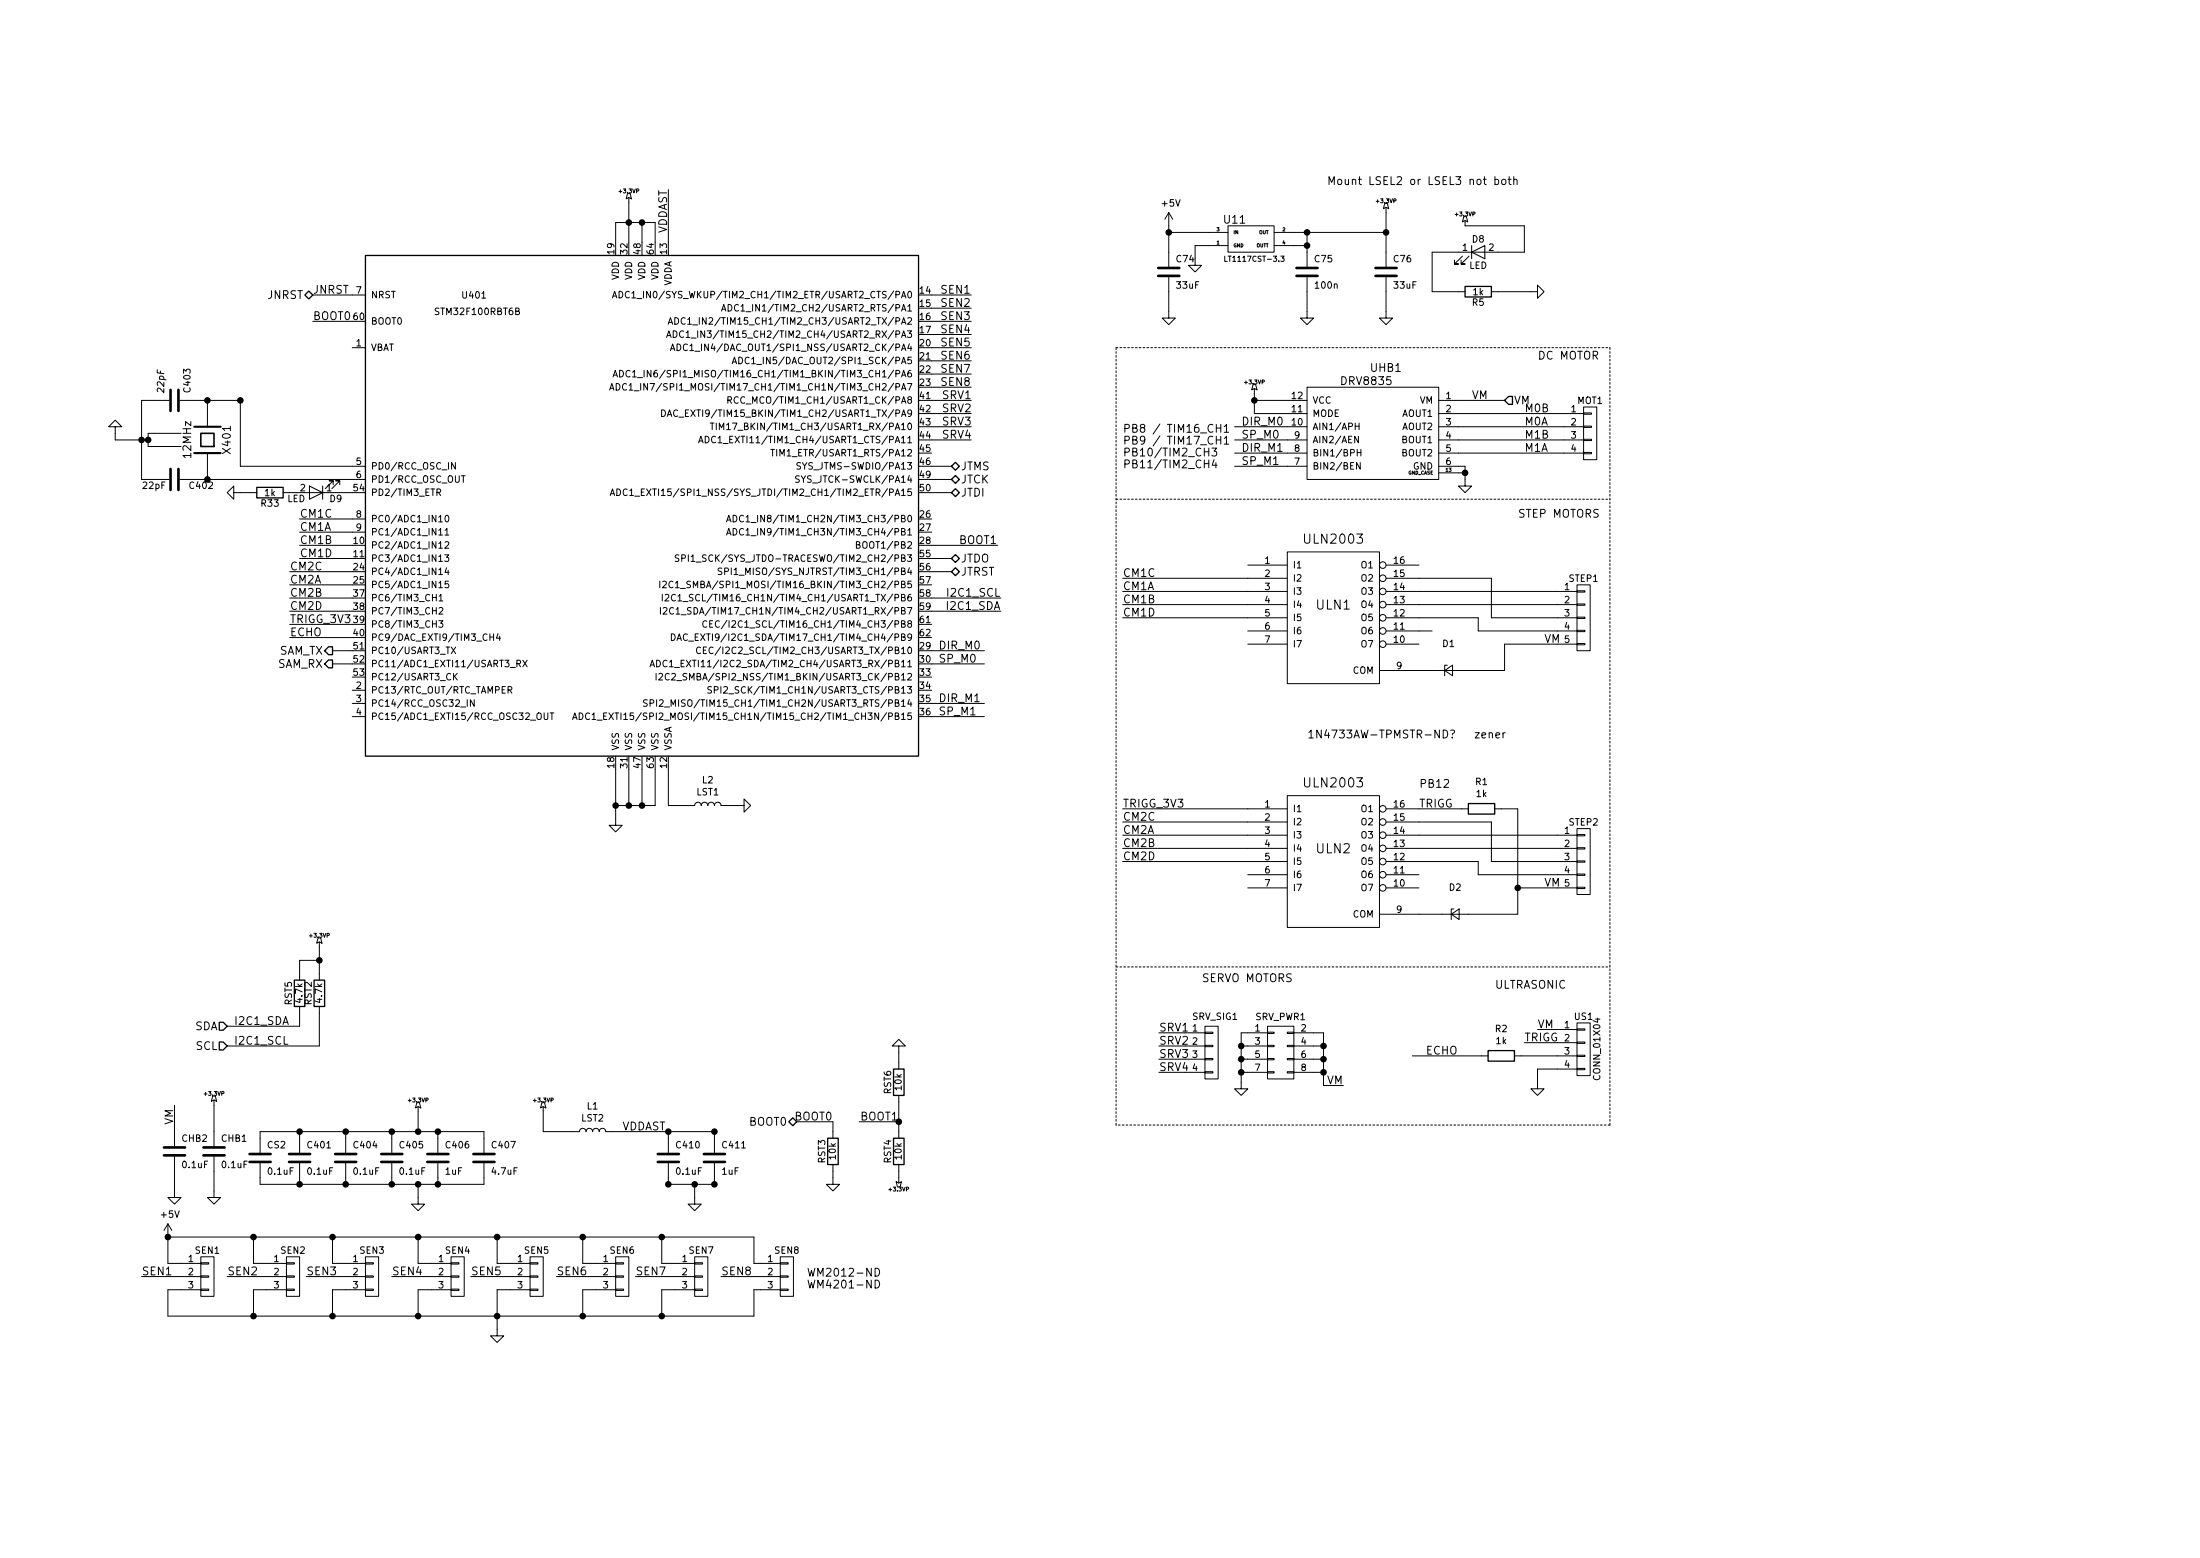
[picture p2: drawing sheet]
<svg xmlns="http://www.w3.org/2000/svg" width="297mm" height="210mm" viewBox="0 0 297 210" stroke-linecap="round" stroke-linejoin="round" font-family="sans-serif">
<g fill="none" stroke="#000" stroke-width=".18">
<path d="M41.7 39.3l.5 .5-.5 .5-.5-.5zM49.3 34.5h74.7v67.5h-74.7zM197.8 38.7h3.6v1.4h-3.6zM203.7 53.5h.5v1.1h-.5l-.6-.6zM34.7 65.8h3.5v1.4h-3.5zM128.5 62.9l.5-.5 .5 .5-.5 .6zM128.5 64.7l.5-.5 .5 .5-.5 .5zM128.5 75.4l.5-.6 .5 .6-.5 .5zM128.5 66.5l.5-.6 .5 .6-.5 .5zM128.5 77.1l.5-.5 .5 .5-.5 .6zM44.4 89.1h.5v1h-.5l-.6-.5zM44.4 87.3h.5v1.1h-.5l-.6-.6z"/>
<path d="M198.3 108.4h3.5v1.5h-3.5zM29.6 138h.5l.6 .5-.6 .5h-.5zM39.7 132.3h1.5v3.5h-1.5zM42.4 132.3h1.4v3.5h-1.4zM29.6 140.6h.5l.6 .6-.6 .5h-.5zM106.5 151.4l.5-.5 .6 .5-.6 .5zM111.8 153.6h1.4v3.6h-1.4zM120.6 153.6h1.5v3.6h-1.5zM120.6 144.3h1.5v3.5h-1.5zM200.9 141.8h3.6v1.4h-3.6z"/>
</g>
<g fill="none" stroke="#000" stroke-width=".36">
<path d="M156.4 37.2h2.8M156.4 36.2h2.8M175.1 37.2h2.8M175.1 36.2h2.8M185.7 37.2h2.9M185.7 36.2h2.9M23 52.6v2.9M24.1 52.6v2.9M23 63.3v2.8M24.1 63.3v2.8M22.1 155.9h2.9M22.1 154.9h2.9"/>
<path d="M27.5 155.9h2.8M27.5 154.9h2.8M33.7 156.8h2.8M33.7 155.7h2.8M39 156.8h2.9M39 155.7h2.9M45.3 156.8h2.8M45.3 155.7h2.8M51.5 156.8h2.8M51.5 155.7h2.8M57.7 156.8h2.8M57.7 155.7h2.8"/>
<path d="M63.9 156.8h2.9M63.9 155.7h2.9M88.8 156.8h2.9M88.8 155.7h2.9M95 156.8h2.9M95 155.7h2.9"/>
</g>
<g fill="none" stroke="#000" stroke-width=".14">
<path d="M42.2 39.8h7.1M82.8 40h.4M83.1 32.7v-2.7h5.4v2.7M83.6 39.3a.45 .45 0 0 1 .5 .5 .45 .45 0 0 1-.5 .4zM84.7 26.1h.4l.2 .7-.4-.1-.4 .1zM84.9 26.7v6M85 39.4a.42 .42 0 0 0-.6 .3 .42 .42 0 0 0 .4 .5l.2-.1M85.3 39.6l.3-.3v.9M86.7 30v2.7M90.2 25.6v7.1M125.8 39.8h5.3M157.8 37.4v5.5h.9l-.9 .9-.9-.9h.9"/>
<path d="M157.8 28.7v7.3M157.8 31.4h8M157.8 28.7l-.5 .9M157.8 28.7l.5 .9M165.4 34.6v.7h.3M165.8 30.5h6.2v3.5h-6.2zM165.8 33.1h-4.4v2.7h.8l-.8 .9-.9-.9h.9M172 33.1h4.5M172 31.4h15.1M172.9 34.6h.5l-.3 .2 .3 .2-.1 .2v.1l-.4-.1M176.5 37.4v5.5h.9l-.9 .9-.9-.9h.9M176.5 31.4v4.6"/>
<path d="M187 27.5h.3l.2 .7-.4-.2-.3 .2zM187.1 28v8M187.1 37.4v5.5h.9l-.9 .9-.8-.9h.8M197.5 34.6l-1.1 1h.5h-.5v-.5M197.6 29.2h.4l.2 .7-.4-.1-.3 .1zM197.8 29.8v.7h8v3.5h-12.4v5.4h4.4M198.3 34.6l-1 1h.5h-.5v-.5M198.7 34l1.8-.9v1.8zM198.7 33.1v1.8M201.4 39.4h6.2v.9l.9-.9-.9-.9v.9M201.8 24.3l.3-.1 .2 .2v.5h-.5M201.8 23.8v1.1"/>
<path d="M202.8 24.3l.2-.1 .3 .1v.4l-.1 .2h-.2l-.2-.1zM203.6 24.2h.4M203.8 23.8v1l.2 .1M204.4 24.3l.1-.1 .3 .1v.6M204.4 23.8v1.1M15.6 57.6h.8l-.8-.9-.9 .9h.9v1.8h4.4M22.8 54h-3.7v10.7M24.3 54h8.1v8.9h16.9M24.4 58.5h-4.4v1.8h4.4M28 54v3.6M42.2 43.4h5.4M47.6 46.9h1.7"/>
<path d="M82.3 52.6l.3-.8 .3 .8M82.4 52.4h.4M82.7 40.2l.3-.9 .3 .9M82.8 50.9l.3-.9 .3 .9M82.9 50.6h.4M83.2 51.8a.45 .45 0 0 1 .5 .4 .45 .45 0 0 1-.5 .4zM83.7 50a.45 .45 0 0 1 .5 .4 .45 .45 0 0 1-.5 .5zM84.6 51.8a.42 .42 0 0 0-.6 .3 .42 .42 0 0 0 .4 .5h.2M84.9 52l.3-.2v.8M84.9 52.6h.5M85.1 50.1a.42 .42 0 0 0-.6 .3 .42 .42 0 0 0 .4 .5l.2-.1M85.3 40.2h.5"/>
<path d="M85.4 50.2l.2-.2v.9M85.4 50.9h.5M85.6 52.7h.7M86.1 51h.7M86.5 51.8v.8M87 50v.9M89.3 55.3a.45 .45 0 0 1 .5 .5 .45 .45 0 0 1-.5 .4zM90 45.5l.3-.9 .3 .9M90.1 56.2l.3-.9 .3 .9M90.1 45.3h.4M90.2 56h.4M90.2 43.8l.3-.9 .3 .9"/>
<path d="M90.3 43.5h.4M90.5 47.3l.3-.9 .3 .9M90.6 47.1h.4M90.9 44.6a.45 .45 0 0 1 .5 .5 .45 .45 0 0 1-.5 .4zM91.1 42.9a.45 .45 0 0 1 .5 .4 .45 .45 0 0 1-.5 .5zM91.4 46.4a.45 .45 0 0 1 .5 .5 .45 .45 0 0 1-.5 .4zM91.5 55.4a.42 .42 0 0 0-.6 .3 .42 .42 0 0 0 .4 .5l.2-.1M91.7 56.3h.6M92.3 44.7a.42 .42 0 0 0-.6 .3 .42 .42 0 0 0 .4 .5l.2-.1M92.5 43a.42 .42 0 0 0-.6 .2 .42 .42 0 0 0 .4 .6l.2-.1M92.6 44.9l.3-.3v.9M92.6 45.5h.6"/>
<path d="M92.8 46.5a.39 .39 0 0 0-.5 .1 .39 .39 0 0 0 0 .5l.2 .2 .3-.1M92.9 43.1l.2-.2v.9M92.9 43.8h.5M94.3 59.8l.3-.9 .3 .9M94.4 59.5h.4M95.2 58.9a.45 .45 0 0 1 .5 .4 .45 .45 0 0 1-.5 .5zM95.9 57.1h.5M96.2 57.1v.9M96.6 59a.42 .42 0 0 0-.6 .2 .42 .42 0 0 0 .4 .6l.2-.1M96.7 57.1v.9M97.1 58v-.9l.3 .6 .3-.6v.9M97.4 42l.3-.9 .3 .9"/>
<path d="M97.5 41.7h.4M98.1 57.3l.3-.2v.9M98.1 58h.5M98.3 54h.4v-.4l-.4-.1v.9M98.3 41.1a.45 .45 0 0 1 .5 .4 .45 .45 0 0 1-.5 .5zM98.5 54l.3 .4M98.9 49.1l.3-.9 .2 .9M98.9 48.8h.5M99.7 53.6a.42 .42 0 0 0-.6 .3 .42 .42 0 0 0 .4 .5l.2-.1M99.7 41.2a.42 .42 0 0 0-.6 .3 .42 .42 0 0 0 .4 .5l.2-.1M99.7 48.2a.45 .45 0 0 1 .6 .4 .45 .45 0 0 1-.6 .5zM101.2 48.3a.39 .39 0 0 0-.6 .1 .39 .39 0 0 0 0 .5l.3 .2 .3-.1"/>
<path d="M125.8 54h5.3M125.8 55.8h5.3M125.8 57.6h5.3M125.8 59.4h5.3M125.8 46.9h5.3M125.8 43.4h5.3M125.8 41.6h5.3M125.8 45.1h5.3M125.8 48.7h5.3M125.8 50.5h5.3M125.8 52.3h5.3M164.2 59.4h.6"/>
<path d="M164.2 57.3v1M164.2 58.9v1M164.2 57.8h.6M164.8 57.3v1M164.8 58.9v1M165.3 57.6l.3-.3v1M165.3 59.2l.3-.3v1M165.3 58.3h.6M165.3 59.9h.6M166.7 57.6h9.8M166.7 59.4h9.8M169.2 51.9h.3l.2 .7-.3-.2-.4 .2z"/>
<path d="M169.4 52.4v3.4h7.1M169.4 54h7.1M176.5 52.3h17.8v12.4h-17.8zM183 57.5h.5M183.4 58.9v.9l-.5-.9v.9M183.5 57.1v.9M194.3 54h8.8M194.3 55.8h19.5M194.3 57.6h19.5M194.3 59.4h19.5M213.8 59.3h1.1v.2h-1.1zM213.8 57.5h1.1v.2h-1.1z"/>
<path d="M213.8 55.7h1.1v.2h-1.1zM213.8 54.9h1.8v7.1h-1.8zM20.9 64.7h1.9M24.3 64.7h25M28 61.1v3.6M31.6 66.5v.9l-.9-.9 .9-.9v.9h3.1M38.2 66.5h.9M39.1 77.1h8.5M39.1 78.9h8.5M40 66.5h7.6M40.5 70h8.8M40.5 71.8h8.8"/>
<path d="M40.5 75.4h7.1M40.5 73.6h7.1M41.8 65.6l1.8 .9-1.8 .9zM43.6 65.6v1.8M45 65.4v-.5h-.5h.5l-1.1 1M45.9 65.4v-.5h-.6h.6l-1.1 1M59 66.4h.5v-.3l-.5-.1v.9M59.2 66.4l.3 .5M59.2 72.2h.5M60 74.9h.6l-.3 .3 .3 .1v.4l-.2 .1-.4-.1M60.1 71.6l.2-.3v.9M60.1 73.2l.3-.1 .2 .2-.6 .7h.6"/>
<path d="M60.1 72.2h.5M60.2 69.6l.1-.1a.47 .47 0 0 1 .3 .5 .47 .47 0 0 1-.3 .4l-.2-.3zM60.3 76.6l-.2 .6h.5M60.5 77v.5M60.6 78.4h-.5v.5l.1-.1 .4 .1v.3l-.2 .1-.3-.1M61.5 62.4v.9l-.5-.9v.9M62.3 64.2h.5M82.4 66.9l.3-.9 .3 .9M82.5 66.6h.4M83.3 66a.45 .45 0 0 1 .5 .4 .45 .45 0 0 1-.5 .5zM84.7 66.1a.35 .35 0 0 0-.5 0 .35 .35 0 0 0-.1 .4l.2 .3h.4M85 66.2l.3-.2v.9"/>
<path d="M85 66.9h.5M85.7 67h.7M89.1 78.4v.9M89.5 78.5l.3-.1 .2 .3-.6 .6h.6M90.9 78.5a.42 .42 0 0 0-.6 .3 .42 .42 0 0 0 .4 .5l.2-.1M91.2 78.7l.2-.3v.9M91.2 79.3h.5M91.7 74.9h-.4l-.1 .1v.2l.4 .2 .1 .2-.2 .2-.3-.1M91.9 79.4h.6M92.1 75.3h.4v-.3l-.4-.1v.9M92.9 74.9v.9M93.3 75.1l.3-.2v.9"/>
<path d="M93.3 75.8h.5M97.5 76.7h-.4h-.1v.3l.4 .2 .1 .2-.2 .1h-.3M97.8 77.1h.5l.1-.1-.1-.3h-.5v.8M98.1 70.4l.3-.9 .3 .9M98.1 72.2l.3-.9 .3 .9M98.2 70.2h.4M98.2 72h.4M98.7 76.7v.8M99 69.5a.45 .45 0 0 1 .5 .5 .45 .45 0 0 1-.5 .4zM99 71.3a.45 .45 0 0 1 .5 .5 .45 .45 0 0 1-.5 .4zM100.4 69.6a.42 .42 0 0 0-.6 .3 .42 .42 0 0 0 .4 .5l.2-.1M100.4 71.4a.42 .42 0 0 0-.6 .3 .42 .42 0 0 0 .4 .5l.2-.1"/>
<path d="M104.1 60.6h.5M104.3 60.6v.9M104.9 60.6v.9M107.9 64.3l-.3-.1-.2 .1v.2l.4 .2 .1 .2-.1 .2h-.4M108.1 62.5l-.3-.1-.2 .1 .1 .3 .4 .2v.2l-.2 .1h-.3M108.3 62.4l.3 .5 .3-.5M115.6 73.5h.4l.1-.3-.5-.1v.9h.4l.1-.2v-.1l-.2-.2M125.8 66.5h2.7M125.8 64.7h2.7M125.8 62.9h2.7M125.8 75.4h2.7M125.8 77.1h2.7"/>
<path d="M125.8 73.6h8.9M151.6 78h22.2M151.6 79.8h22.2M163.6 60.5h.7l-.4 .4 .3 .1v.4l-.1 .1h-.3l-.2-.1M163.9 62l-.2 .8h.6M164.2 62.4v.7M166.7 61.1h9.8M166.7 62.9h9.8M168.5 76.3h5.3M173.8 74.5h12.5v17.8h-12.5zM183.2 60.6v.9M183.2 61.1h.5"/>
<path d="M183.7 62.4v.9l-.5-.9v.9M183.7 60.6v.9M187.1 76.3h4.5M187.1 78h14.3v5.4h11.5M187.1 79.8h25.8M194.3 62.9h3.5v2.7h.9l-.9 .9-.9-.9h.9M194.3 61.1h19.5M194.3 63.8h3.5M212.9 79.7h1.1v.2h-1.1zM212.9 78.9h1.8v8.9h-1.8zM213.8 61.1h1.1v.1h-1.1zM39.1 82.5h8.5"/>
<path d="M39.1 80.7h8.5M39.1 84.3h8.5M39.1 86h8.5M44.9 89.6h2.7M44.9 87.8h2.7M47.6 93.2h1.7M47.6 94.9h1.7M47.6 96.7h1.7M59.2 83.8h.6l-.3 .3 .2 .1 .1 .3-.2 .2-.4-.1M59.3 80.5l.2-.3v.9M59.3 82.1l.3-.1 .2 .2-.6 .7h.6M59.3 81.1h.5"/>
<path d="M60.9 87.3l.6 .9M61.2 90.9v.9M61.4 91.3l.3 .5M61.5 87.3l-.6 .9M61.7 90.9l-.5 .5M64 94.4v.9l-.5-.9v.9M66.1 86h.5M66.6 85.5v.9M67.2 85.5l-.2 .6h.6M67.5 85.8v.6M68.6 93.1h.4l.1-.1v-.3h-.5v.8M68.8 93.1l.3 .4"/>
<path d="M69.8 89.6l.5-.1v-.3l-.5-.1v.9M70 89.6l.3 .4M70.6 89.1l.6 .9M71.2 89.1l-.6 .9M73.5 96.2v.7l.1 .2h.3l.1-.2v-.7M74.3 96.2h.5M74.5 96.2v.9M77.3 97.1l.3-.9 .3 .9M77.4 96.9h.4M78.2 96.2a.45 .45 0 0 1 .5 .5 .45 .45 0 0 1-.5 .4zM79.6 96.3a.42 .42 0 0 0-.6 .3 .42 .42 0 0 0 .4 .5l.2-.1M79.9 96.5l.3-.3v.9"/>
<path d="M79.9 97.1h.5M80.6 97.2h.7M81.5 96.6h.3M81.9 96.2h-.4v.9h.4M82.2 96.2l.6 .9M82.8 96.2l-.6 .9M87.4 94.5l-.3-.1-.2 .1v.2l.1 .1 .3 .1 .1 .3-.2 .1h-.3M87.8 90l.3-.9 .3 .9M87.8 94.9h.4l.1-.2-.1-.2-.4-.1v.9M87.9 89.7h.4M88.6 90.9v.9M88.7 89.1a.45 .45 0 0 1 .5 .4 .45 .45 0 0 1-.5 .5z"/>
<path d="M88.7 94.4v.9M89 91l.3-.1 .2 .2-.6 .7h.6M89 94.5l.4-.1 .1 .3-.5 .6h.5M89.2 82v.9M89.4 80.2v.9M89.5 82.1l.4-.1 .2 .2-.6 .7h.6M89.7 95.4h.7M89.8 80.3l.3-.1 .2 .3-.5 .6h.5M90.1 89.2a.42 .42 0 0 0-.6 .3 .42 .42 0 0 0 .4 .5l.2-.1M90.4 91a.39 .39 0 0 0-.6 0 .39 .39 0 0 0 0 .6l.3 .2 .3-.1M90.4 89.3l.2-.2v.9M90.4 90h.5"/>
<path d="M90.6 85.5a.45 .45 0 0 1 .6 .5 .45 .45 0 0 1-.6 .4zM90.7 91l.3-.1 .2 .2-.6 .7h.6M90.9 82.1a.42 .42 0 0 0-.5 .3 .42 .42 0 0 0 .4 .5l.1-.1M91.2 80.3a.42 .42 0 0 0-.6 .3 .42 .42 0 0 0 .4 .5l.2-.1M91.3 82.2l.2-.2v.9M91.3 82.9h.5M91.4 91.9h.7M91.4 86.4l.3-.9 .3 .9M91.5 86.2h.4M91.5 80.5l.3-.3v.9M91.5 81.1h.6M92 83h.6"/>
<path d="M92.2 81.2h.7M92.8 85.6a.39 .39 0 0 0-.5 .1 .39 .39 0 0 0 0 .5l.2 .2 .3-.1M93 86.5h.7M94.6 87.4a.39 .39 0 0 0-.5 .1 .39 .39 0 0 0 0 .5l.2 .2 .3-.1M95 87.7h.3M95.4 87.3h-.4v.9h.4M95.4 83.9a.42 .42 0 0 0-.5 .3 .42 .42 0 0 0 .4 .5l.1-.1M95.8 84.2h.3M96.1 92.7h-.4l-.1 .1v.2l.4 .2v.3h-.1h-.3M96.2 83.8h-.4v.9h.4M96.3 87.4a.42 .42 0 0 0-.6 .3 .42 .42 0 0 0 .4 .5l.2-.1M96.4 93.1l.5-.1v-.3h-.5v.8"/>
<path d="M97.1 83.9a.35 .35 0 0 0-.4 0 .35 .35 0 0 0-.1 .4l.1 .3h.4M97.3 87.3l-.8 1.1M97.3 92.7v.8M97.7 92.7h.4l.1 .2-.5 .6h.5M98.1 83.7l-.7 1.2M125.8 94.9h7.1M125.8 96.7h7.1M125.8 82.5h9.3M125.8 80.7h9.3M125.8 89.6h7.1M125.8 87.8h7.1M151.6 81.6h22.2"/>
<path d="M151.6 83.4h22.2M168.5 85.2h5.3M168.5 86.9h5.3M187.1 81.6h25.8M187.1 83.4h12.5v1.8h13.3M187.1 85.2h6.3M187.1 86.9h4.5M194.3 98.5v1.1l-.6-1.1v1.1M195.1 90.5l1-.7v1.4zM195.4 89.8h-.3v1.4M199.2 98.9h.5l-.5 .7h.5M200.1 99.2l.5-.1-.1-.2h-.3l-.1 .1v.5h.4"/>
<path d="M201.1 99l.1-.1h.3v.7M201.1 98.9v.7M202 99.2l.5-.1-.1-.2h-.3l-.1 .1v.5h.4M202.9 98.9v.7M203.2 98.9l-.3 .2M212.9 86.8h1.1v.2h-1.1zM212.9 85.1h1.1v.1h-1.1zM212.9 83.3h1.1v.2h-1.1zM212.9 81.5h1.1v.2h-1.1zM212.9 86.9h-9.8v3.6h-16.8M83.1 103.8v7.6h.9l-.9 .9-.9-.9h.9M84.9 103.8v4.9"/>
<path d="M86.7 103.8v4.9M88.5 103.8v4.9h-5.4M90.2 103.8v4.9h3.6a.44 .44 0 0 1 .4-.4 .44 .44 0 0 1 .5 .4 .44 .44 0 0 1 .4-.4 .44 .44 0 0 1 .5 .4 .44 .44 0 0 1 .4-.4 .44 .44 0 0 1 .5 .4 .44 .44 0 0 1 .4-.4 .44 .44 0 0 1 .4 .4h3.2v-.9l.8 .9-.8 .9v-.9M151.6 109.2h22.2M151.6 110.9h22.2M151.6 112.7h22.2M151.6 114.5h22.2M151.6 116.3h22.2M168.5 118h5.3M168.5 119.8h5.3M173.8 107.4h12.5v17.8h-12.5zM187.1 109.2h11.2"/>
<path d="M187.1 110.9h14.3v5.4h11.5M187.1 112.7h25.8M187.1 114.5h25.8M187.1 116.3h12.5v1.7h13.3M187.1 118h4.5M187.1 119.8h4.5M201.8 109.2h3.1v14.2h-18.6M204.9 119.8h8M212.9 119.7h1.1v.2h-1.1zM212.9 118h1.1v.1h-1.1zM212.9 116.2h1.1v.2h-1.1zM212.9 114.4h1.1v.2h-1.1z"/>
<path d="M212.9 112.6h1.1v.2h-1.1zM212.9 111.8h1.8v8.9h-1.8zM40.5 135.8v2.7h-9.8M42.9 126.6h.4l.2 .7-.4-.2-.3 .2zM43.1 127.1v5.2M43.1 129.6h-2.6v2.7M43.1 135.8v5.4h-12.4M156.5 139.4h6.2M162.7 139.3h1.1v.2h-1.1zM162.7 138.5h1.8v7.1h-1.8zM171.1 139.3h.9v.2h-.9zM171.1 138.5h3.6v7.1h-3.6z"/>
<path d="M171.1 139.4h-3.5v7.5h.9l-.9 .9-.9-.9h.9M173.8 139.3h.9v.2h-.9zM174.7 139.4h4v7.1h2.7M195.9 123.4l1.1-.7v1.4zM196.3 122.7h-.4v1.4M207.6 138.9h5.3M212.9 138.8h1.1v.2h-1.1zM212.9 138h1.8v7.2h-1.8zM23.6 156.1v5.5h.8l-.8 .9-.9-.9h.9M23.6 149.2v5.5M28.7 147.9h.4l.1 .7-.3-.2-.4 .2zM28.9 156.1v5.5h.9l-.9 .9-.9-.9h.9"/>
<path d="M28.9 148.4v6.3M35.1 155.6v-2.9h30.2v2.9M35.1 157v2.8h30.2v-2.8M40.5 152.7v2.9M40.5 157v2.8M46.7 152.7v2.9M46.7 157v2.8M52.9 152.7v2.9M52.9 157v2.8M56.3 148.8h.3l.2 .7-.3-.2-.4 .2zM56.5 149.3v3.4M56.5 159.8v2.7h.8l-.8 .9-.9-.9h.9"/>
<path d="M59.1 152.7v2.9M59.1 157v2.8M73.2 148.8h.3l.2 .7-.4-.2-.3 .2zM73.3 149.3v3.4h4.9a.44 .44 0 0 1 .5-.4 .44 .44 0 0 1 .4 .4 .44 .44 0 0 1 .5-.4 .44 .44 0 0 1 .4 .4 .44 .44 0 0 1 .5-.4 .44 .44 0 0 1 .4 .4 .44 .44 0 0 1 .4-.4 .44 .44 0 0 1 .5 .4h14.7v2.9M90.2 152.7v2.9M90.2 157v2.8h6.3v-2.8M93.8 159.8v2.7h.9l-.9 .9-.9-.9h.9M107.6 151.4h4.9v2.2M112.5 157.2v2.6h.9l-.9 .9-.9-.9h.9M116 151.4h5.4M121 159.5l.4 .2 .3-.2-.2 .7h-.3zM121.4 157.2v2.5"/>
<path d="M121.4 141.2h.8l-.8-.9-.9 .9h.9v3.1M121.4 147.8v5.8M156.5 141.2h6.2M156.5 142.9h6.2M156.5 144.7h6.2M162.7 144.6h1.1v.2h-1.1zM162.7 142.8h1.1v.2h-1.1zM162.7 141.1h1.1v.1h-1.1zM167.6 141.2h3.5M167.6 142.9h3.5M167.6 144.7h3.5M171.1 144.6h.9v.2h-.9z"/>
<path d="M171.1 142.8h.9v.2h-.9zM171.1 141.1h.9v.1h-.9zM173.8 144.6h.9v.2h-.9zM173.8 142.8h.9v.2h-.9zM173.8 141.1h.9v.1h-.9zM174.7 141.2h4M174.7 142.9h4M174.7 144.7h4M190.7 142.5h10.2M204.5 142.5h8.4M205.8 140.7h7.1M212.9 144.2h1.1v.2h-1.1z"/>
<path d="M212.9 142.4h1.1v.2h-1.1zM212.9 140.6h1.1v.2h-1.1zM212.9 144.3h-5.3v2.6h.9l-.9 .9-.9-.9h.9M19.1 172.3h8M22.7 165.2v5.3h4.4M22.7 166.9h79.1v3.6h3.6M22.7 165.2l-.6 .9M22.7 165.2l.5 .9M27.1 174h1.1v.1h-1.1zM27.1 172.2h1.1v.2h-1.1zM27.1 170.4h1.1v.2h-1.1zM27.1 169.6h1.8v5.3h-1.8z"/>
<path d="M27.1 174.1h-4.4v3.5h79.1v-3.5h3.6M30.7 172.3h8M34.2 166.9v3.6h4.5M38.7 174h1v.1h-1zM38.7 172.2h1v.2h-1zM38.7 170.4h1v.2h-1zM38.7 169.6h1.8v5.3h-1.8zM38.7 174.1h-4.5v3.5M41.3 172.3h8M44.9 166.9v3.6h4.4M49.3 174h1.1v.1h-1.1zM49.3 172.2h1.1v.2h-1.1z"/>
<path d="M49.3 170.4h1.1v.2h-1.1zM49.3 169.6h1.8v5.3h-1.8zM49.3 174.1h-4.4v3.5M52.9 172.3h8M56.5 166.9v3.6h4.4M60.9 174h1.1v.1h-1.1zM60.9 172.2h1.1v.2h-1.1zM60.9 170.4h1.1v.2h-1.1zM60.9 169.6h1.8v5.3h-1.8zM60.9 174.1h-4.4v3.5M63.6 172.3h8M67.1 166.9v3.6h4.5"/>
<path d="M71.6 174h1v.1h-1zM71.6 172.2h1v.2h-1zM71.6 170.4h1v.2h-1zM71.6 169.6h1.7v5.3h-1.7zM71.6 174.1h-4.5v6.2h.9l-.9 .9-.9-.9h.9M75.1 172.3h8M78.7 166.9v3.6h4.4M83.1 174h1.1v.1h-1.1zM83.1 172.2h1.1v.2h-1.1zM83.1 170.4h1.1v.2h-1.1zM83.1 169.6h1.8v5.3h-1.8zM83.1 174.1h-4.4v3.5"/>
<path d="M85.8 172.3h8M89.3 166.9v3.6h4.5M93.8 174h1.1v.1h-1.1zM93.8 172.2h1.1v.2h-1.1zM93.8 170.4h1.1v.2h-1.1zM93.8 169.6h1.8v5.3h-1.8zM93.8 174.1h-4.5v3.5M97.3 172.3h8.1M105.4 174h1v.1h-1zM105.4 172.2h1v.2h-1zM105.4 170.4h1v.2h-1zM105.4 169.6h1.7v5.3h-1.7z"/>
<path d="M118.2 171.2a.54 .54 0 0 1 .6 .5 .54 .54 0 0 1-.6 .5zM118.2 172.8a.54 .54 0 0 1 .6 .5 .54 .54 0 0 1-.6 .5z"/>
<circle cx="186.7" cy="79.8" r=".44"/>
<circle cx="186.7" cy="76.3" r=".44"/>
<circle cx="186.7" cy="78" r=".44"/>
<circle cx="186.7" cy="81.6" r=".44"/>
<circle cx="186.7" cy="86.9" r=".44"/>
<circle cx="186.7" cy="83.4" r=".44"/>
<circle cx="186.7" cy="85.2" r=".44"/>
<circle cx="186.7" cy="116.3" r=".44"/>
<circle cx="186.7" cy="114.5" r=".44"/>
<circle cx="186.7" cy="118" r=".44"/>
<circle cx="186.7" cy="110.9" r=".44"/>
<circle cx="186.7" cy="112.7" r=".44"/>
<circle cx="186.7" cy="119.8" r=".44"/>
<circle cx="186.7" cy="109.2" r=".44"/>
</g>
<path d="M27.1 58.5h1.8v1.8h-1.8z" fill="none" stroke="#000" stroke-width=".21"/>
<path d="M26.2 57.6h3.6M26.2 61.1h3.6" fill="none" stroke="#000" stroke-width=".28"/>
<g fill="#000" stroke="#000" stroke-width=".18">
<circle cx="84.9" cy="30" r=".36"/>
<circle cx="86.7" cy="30" r=".36"/>
<circle cx="157.8" cy="31.4" r=".36"/>
<circle cx="176.5" cy="31.4" r=".36"/>
<circle cx="176.5" cy="33.1" r=".36"/>
<circle cx="187.1" cy="31.4" r=".36"/>
<circle cx="19.1" cy="59.4" r=".36"/>
<circle cx="20" cy="59.4" r=".36"/>
<circle cx="28" cy="54" r=".36"/>
<circle cx="32.4" cy="54" r=".36"/>
<circle cx="169.4" cy="54" r=".36"/>
<circle cx="28" cy="64.7" r=".36"/>
<circle cx="197.8" cy="63.8" r=".36"/>
<circle cx="83.1" cy="108.7" r=".36"/>
<circle cx="84.9" cy="108.7" r=".36"/>
<circle cx="86.7" cy="108.7" r=".36"/>
<circle cx="204.9" cy="119.8" r=".36"/>
<circle cx="43.1" cy="129.6" r=".36"/>
<circle cx="40.5" cy="159.8" r=".36"/>
<circle cx="40.5" cy="152.7" r=".36"/>
<circle cx="46.7" cy="159.8" r=".36"/>
<circle cx="46.7" cy="152.7" r=".36"/>
<circle cx="52.9" cy="159.8" r=".36"/>
<circle cx="52.9" cy="152.7" r=".36"/>
<circle cx="56.5" cy="159.8" r=".36"/>
<circle cx="56.5" cy="152.7" r=".36"/>
<circle cx="59.1" cy="159.8" r=".36"/>
<circle cx="59.1" cy="152.7" r=".36"/>
<circle cx="90.2" cy="159.8" r=".36"/>
<circle cx="90.2" cy="152.7" r=".36"/>
<circle cx="93.8" cy="159.8" r=".36"/>
<circle cx="96.5" cy="159.8" r=".36"/>
<circle cx="96.5" cy="152.7" r=".36"/>
<circle cx="121.4" cy="151.4" r=".36"/>
<circle cx="167.6" cy="142.9" r=".36"/>
<circle cx="167.6" cy="141.2" r=".36"/>
<circle cx="167.6" cy="144.7" r=".36"/>
<circle cx="178.7" cy="142.9" r=".36"/>
<circle cx="178.7" cy="141.2" r=".36"/>
<circle cx="178.7" cy="144.7" r=".36"/>
<circle cx="22.7" cy="166.9" r=".36"/>
<circle cx="34.2" cy="166.9" r=".36"/>
<circle cx="34.2" cy="177.6" r=".36"/>
<circle cx="44.9" cy="166.9" r=".36"/>
<circle cx="44.9" cy="177.6" r=".36"/>
<circle cx="56.5" cy="166.9" r=".36"/>
<circle cx="56.5" cy="177.6" r=".36"/>
<circle cx="67.1" cy="166.9" r=".36"/>
<circle cx="67.1" cy="177.6" r=".36"/>
<circle cx="78.7" cy="166.9" r=".36"/>
<circle cx="78.7" cy="177.6" r=".36"/>
<circle cx="89.3" cy="166.9" r=".36"/>
<circle cx="89.3" cy="177.6" r=".36"/>
</g>
<path d="M150.7 46.9h66.7M217.4 46.9v104.9M150.7 67.4h66.7M150.7 130.5h66.7M150.7 151.8v-104.9M217.4 151.8h-66.7" fill="none" stroke="#000" stroke-width=".14" stroke-dasharray=".2 .3"/>
<g font-size="1.7">
<text x="176.3" y="73.4">ULN2003</text>
<text x="177.8" y="82.3">ULN1</text>
<text x="176.3" y="106.3">ULN2003</text>
<text x="177.8" y="115.2">ULN2</text>
</g>
<g font-size="1.5">
<text x="179.1" y="25">Mount LSEL2 or LSEL3 not both</text>
<text x="90.1" y="31.7" transform="rotate(-90 90.1 31.7)">VDDAST</text>
<text x="165.3" y="30.2">U11</text>
<text x="36.1" y="40.3">JNRST</text>
<text x="42.2" y="39.6">JNRST</text>
<text x="127.3" y="39.6">SEN1</text>
<text x="127.3" y="41.4">SEN2</text>
<text x="42.2" y="43.2">BOOT0</text>
<text x="127.3" y="43.2">SEN3</text>
<text x="127.3" y="45">SEN4</text>
<text x="127.3" y="46.7">SEN5</text>
<text x="127.1" y="53.9">SRV1</text>
<text x="127.3" y="48.5">SEN6</text>
<text x="127.3" y="50.3">SEN7</text>
<text x="127.3" y="52.1">SEN8</text>
<text x="181.3" y="52">DRV8835</text>
<text x="185.1" y="50.2">UHB1</text>
<text x="198.7" y="53.9">VM</text>
<text x="207.6" y="48.5">DC MOTOR</text>
<text x="127.1" y="55.6">SRV2</text>
<text x="127.1" y="57.4">SRV3</text>
<text x="127.1" y="59.2">SRV4</text>
<text x="151.6" y="58.4">PB8 / TIM16_CH1</text>
<text x="151.6" y="60">PB9 / TIM17_CH1</text>
<text x="167.6" y="57.4">DIR_M0</text>
<text x="167.6" y="59.2">SP_M0</text>
<text x="204.4" y="54.6">VM</text>
<text x="205.8" y="55.6">M0B</text>
<text x="205.8" y="57.4">M0A</text>
<text x="205.8" y="59.2">M1B</text>
<text x="25.8" y="61.7" transform="rotate(-90 25.8 61.7)">12MHz</text>
<text x="31.2" y="61.1" transform="rotate(-90 31.2 61.1)">X401</text>
<text x="129.7" y="63.5">JTMS</text>
<text x="129.7" y="65.2">JTCK</text>
<text x="151.6" y="61.6">PB10/TIM2_CH3</text>
<text x="151.6" y="63.2">PB11/TIM2_CH4</text>
<text x="167.6" y="61">DIR_M1</text>
<text x="167.6" y="62.7">SP_M1</text>
<text x="205.8" y="61">M1A</text>
<text x="40.5" y="71.6">CM1A</text>
<text x="40.5" y="69.9">CM1C</text>
<text x="129.7" y="67">JTDI</text>
<text x="204.9" y="69.9">STEP MOTORS</text>
<text x="39.1" y="77">CM2C</text>
<text x="40.5" y="73.4">CM1B</text>
<text x="40.5" y="75.2">CM1D</text>
<text x="129.6" y="73.4">BOOT1</text>
<text x="129.7" y="75.9">JTDO</text>
<text x="129.7" y="77.7">JTRST</text>
<text x="151.6" y="77.9">CM1C</text>
<text x="39.1" y="78.7">CM2A</text>
<text x="39.1" y="80.5">CM2B</text>
<text x="39.1" y="82.3">CM2D</text>
<text x="128" y="82.3">I2C1_SDA</text>
<text x="128.2" y="80.5">I2C1_SCL</text>
<text x="151.6" y="79.6">CM1A</text>
<text x="151.6" y="81.4">CM1B</text>
<text x="151.6" y="83.2">CM1D</text>
<text x="37.6" y="88.4">SAM_TX</text>
<text x="39.1" y="84.1">TRIGG_3V3</text>
<text x="39.1" y="85.9">ECHO</text>
<text x="126.7" y="87.6">DIR_M0</text>
<text x="126.7" y="89.4">SP_M0</text>
<text x="208.5" y="86.8">VM</text>
<text x="37.5" y="90.1">SAM_RX</text>
<text x="126.7" y="94.8">DIR_M1</text>
<text x="126.7" y="96.5">SP_M1</text>
<text x="176.5" y="99.6">1N4733AW-TPMSTR-ND</text>
<text x="195" y="99.6">zener</text>
<text x="191.6" y="106.3">PB12</text>
<text x="151.6" y="112.5">CM2A</text>
<text x="151.6" y="110.8">CM2C</text>
<text x="151.6" y="109">TRIGG_3V3</text>
<text x="191.6" y="109">TRIGG</text>
<text x="151.6" y="114.3">CM2B</text>
<text x="151.6" y="116.1">CM2D</text>
<text x="208.5" y="119.6">VM</text>
<text x="162.2" y="132.5">SERVO MOTORS</text>
<text x="201.8" y="133.4">ULTRASONIC</text>
<text x="26.3" y="139">SDA</text>
<text x="26.5" y="141.7">SCL</text>
<text x="31.6" y="138.3">I2C1_SDA</text>
<text x="31.6" y="141">I2C1_SCL</text>
<text x="156.5" y="141">SRV2</text>
<text x="156.5" y="142.8">SRV3</text>
<text x="156.5" y="139.2">SRV1</text>
<text x="192.5" y="142.3">ECHO</text>
<text x="205.8" y="140.5">TRIGG</text>
<text x="207.6" y="138.8">VM</text>
<text x="156.5" y="144.5">SRV4</text>
<text x="179.1" y="146.3">VM</text>
<text x="23.4" y="151.8" transform="rotate(-90 23.4 151.8)">VM</text>
<text x="84" y="152.5">VDDAST</text>
<text x="101.2" y="151.9">BOOT0</text>
<text x="107.3" y="151.2">BOOT0</text>
<text x="116.2" y="151.2">BOOT1</text>
<text x="19.1" y="172.1">SEN1</text>
<text x="30.7" y="172.1">SEN2</text>
<text x="41.3" y="172.1">SEN3</text>
<text x="52.9" y="172.1">SEN4</text>
<text x="63.6" y="172.1">SEN5</text>
<text x="75.1" y="172.1">SEN6</text>
<text x="85.8" y="172.1">SEN7</text>
<text x="97.3" y="172.1">SEN8</text>
<text x="108.9" y="172.3">WM2012-ND</text>
<text x="108.9" y="173.9">WM4201-ND</text>
</g>
<g font-size="1.2">
<text x="156.9" y="27.9">+5V</text>
<text x="82.9" y="34.3" transform="rotate(-90 82.9 34.3)">19</text>
<text x="84.7" y="34.3" transform="rotate(-90 84.7 34.3)">32</text>
<text x="86.5" y="34.3" transform="rotate(-90 86.5 34.3)">48</text>
<text x="88.3" y="34.3" transform="rotate(-90 88.3 34.3)">64</text>
<text x="90.1" y="34.3" transform="rotate(-90 90.1 34.3)">13</text>
<text x="158.9" y="35.4">C74</text>
<text x="177.6" y="35.4">C75</text>
<text x="188.2" y="35.4">C76</text>
<text x="197.5" y="33.9">1</text>
<text x="198.8" y="32.7">D8</text>
<text x="201" y="33.9">2</text>
<text x="48.1" y="39.6">7</text>
<text x="50.1" y="40.3">NRST</text>
<text x="62.5" y="40.3">U401</text>
<text x="83.6" y="37.8" transform="rotate(-90 83.6 37.8)">VDD</text>
<text x="85.3" y="37.8" transform="rotate(-90 85.3 37.8)">VDD</text>
<text x="86.2" y="40.3">ADC1_IN0/SYS_WKUP/TIM2_CH1/TIM2_ETR/USART2_CTS/PA0</text>
<text x="87.1" y="37.8" transform="rotate(-90 87.1 37.8)">VDD</text>
<text x="88.9" y="37.8" transform="rotate(-90 88.9 37.8)">VDD</text>
<text x="90.7" y="38.7" transform="rotate(-90 90.7 38.7)">VDDA</text>
<text x="124.2" y="39.6">14</text>
<text x="124.2" y="41.4">15</text>
<text x="158.9" y="39">33uF</text>
<text x="177.7" y="39">100n</text>
<text x="188.3" y="39">33uF</text>
<text x="198.4" y="36.3">LED</text>
<text x="198.8" y="41.3">R5</text>
<text x="198.9" y="39.8">1k</text>
<text x="47.8" y="43.2">60</text>
<text x="48.1" y="46.7">1</text>
<text x="50.1" y="47.4">VBAT</text>
<text x="50.1" y="43.8">BOOT0</text>
<text x="59" y="42.5">STM32F100RBT6B</text>
<text x="93.5" y="47.4">ADC1_IN4/DAC_OUT1/SPI1_NSS/USART2_CK/PA4</text>
<text x="93.5" y="45.6">ADC1_IN3/TIM15_CH2/TIM2_CH4/USART2_RX/PA3</text>
<text x="93.7" y="43.8">ADC1_IN2/TIM15_CH1/TIM2_CH3/USART2_TX/PA2</text>
<text x="99.8" y="42">ADC1_IN1/TIM2_CH2/USART2_RTS/PA1</text>
<text x="124.2" y="46.7">20</text>
<text x="124.2" y="43.2">16</text>
<text x="124.2" y="45">17</text>
<text x="22.2" y="52.9" transform="rotate(-90 22.2 52.9)">22pF</text>
<text x="25.7" y="52.8" transform="rotate(-90 25.7 52.8)">C403</text>
<text x="87.1" y="52.7">ADC1_IN7/SPI1_MOSI/TIM17_CH1/TIM1_CH1N/TIM3_CH2/PA7</text>
<text x="87.5" y="50.9">ADC1_IN6/SPI1_MISO/TIM16_CH1/TIM1_BKIN/TIM3_CH1/PA6</text>
<text x="101.2" y="49.1">ADC1_IN5/DAC_OUT2/SPI1_SCK/PA5</text>
<text x="124.2" y="48.5">21</text>
<text x="124.2" y="53.9">41</text>
<text x="124.2" y="50.3">22</text>
<text x="124.2" y="52.1">23</text>
<text x="174.5" y="53.9">12</text>
<text x="195.2" y="53.9">1</text>
<text x="92.3" y="56.3">DAC_EXTI9/TIM15_BKIN/TIM1_CH2/USART1_TX/PA9</text>
<text x="96.9" y="59.8">ADC1_EXTI11/TIM1_CH4/USART1_CTS/PA11</text>
<text x="98.6" y="58">TIM17_BKIN/TIM1_CH3/USART1_RX/PA10</text>
<text x="100.2" y="54.5">RCC_MCO/TIM1_CH1/USART1_CK/PA8</text>
<text x="124.2" y="55.6">42</text>
<text x="124.2" y="57.4">43</text>
<text x="124.2" y="59.2">44</text>
<text x="174.5" y="57.4">10</text>
<text x="174.5" y="55.6">11</text>
<text x="174.8" y="59.2">9</text>
<text x="177.2" y="59.8">AIN2/AEN</text>
<text x="177.2" y="58">AIN1/APH</text>
<text x="177.2" y="56.3">MODE</text>
<text x="177.2" y="54.5">VCC</text>
<text x="189.3" y="56.3">AOUT1</text>
<text x="189.3" y="58">AOUT2</text>
<text x="189.3" y="59.8">BOUT1</text>
<text x="191.7" y="54.5">VM</text>
<text x="195.2" y="55.6">2</text>
<text x="195.2" y="57.4">3</text>
<text x="195.2" y="59.2">4</text>
<text x="212.1" y="55.6">1</text>
<text x="212.1" y="57.4">2</text>
<text x="212.1" y="59.2">3</text>
<text x="213" y="54.5">MOT1</text>
<text x="19.3" y="66">22pF</text>
<text x="25.7" y="66">C402</text>
<text x="48.1" y="62.7">5</text>
<text x="48.1" y="64.5">6</text>
<text x="50.1" y="63.4">PD0/RCC_OSC_IN</text>
<text x="50.1" y="65.1">PD1/RCC_OSC_OUT</text>
<text x="105.4" y="61.6">TIM1_ETR/USART1_RTS/PA12</text>
<text x="108.5" y="65.1">SYS_JTCK-SWCLK/PA14</text>
<text x="108.8" y="63.4">SYS_JTMS-SWDIO/PA13</text>
<text x="124.2" y="61">45</text>
<text x="124.2" y="62.7">46</text>
<text x="124.2" y="64.5">49</text>
<text x="174.8" y="62.7">7</text>
<text x="174.8" y="61">8</text>
<text x="177.2" y="63.4">BIN2/BEN</text>
<text x="177.2" y="61.6">BIN1/BPH</text>
<text x="189.3" y="61.6">BOUT2</text>
<text x="190.8" y="63.4">GND</text>
<text x="195.2" y="61">5</text>
<text x="195.2" y="62.7">6</text>
<text x="212.1" y="61">4</text>
<text x="35.3" y="68.4">R33</text>
<text x="35.8" y="67">1k</text>
<text x="38.8" y="67.8">LED</text>
<text x="40.6" y="66.3">2</text>
<text x="44.1" y="66.3">1</text>
<text x="44.6" y="67.8">D9</text>
<text x="47.8" y="66.3">54</text>
<text x="48.1" y="69.9">8</text>
<text x="48.1" y="71.6">9</text>
<text x="50.1" y="70.5">PC0/ADC1_IN10</text>
<text x="50.1" y="66.9">PD2/TIM3_ETR</text>
<text x="86.6" y="66.9">ADC1_EXTI15/SPI1_NSS/SYS_JTDI/TIM2_CH1/TIM2_ETR/PA15</text>
<text x="101" y="70.5">ADC1_IN8/TIM1_CH2N/TIM3_CH3/PB0</text>
<text x="124.2" y="66.3">50</text>
<text x="124.2" y="69.9">26</text>
<text x="124.2" y="71.6">27</text>
<text x="47.8" y="73.4">10</text>
<text x="47.8" y="75.2">11</text>
<text x="47.8" y="77">24</text>
<text x="50.1" y="72.3">PC1/ADC1_IN11</text>
<text x="50.1" y="74">PC2/ADC1_IN12</text>
<text x="50.1" y="75.8">PC3/ADC1_IN13</text>
<text x="50.1" y="77.6">PC4/ADC1_IN14</text>
<text x="93.8" y="75.8">SPI1_SCK/SYS_JTDO-TRACESWO/TIM2_CH2/PB3</text>
<text x="99.4" y="77.6">SPI1_MISO/SYS_NJTRST/TIM3_CH1/PB4</text>
<text x="101" y="72.3">ADC1_IN9/TIM1_CH3N/TIM3_CH4/PB1</text>
<text x="116.3" y="74">BOOT1/PB2</text>
<text x="124.2" y="75.2">55</text>
<text x="124.2" y="77">56</text>
<text x="124.2" y="73.4">28</text>
<text x="170.8" y="76.1">1</text>
<text x="170.8" y="77.9">2</text>
<text x="174.5" y="76.7">I1</text>
<text x="183.9" y="76.7">O1</text>
<text x="188.2" y="77.9">15</text>
<text x="188.2" y="76.1">16</text>
<text x="47.8" y="78.7">25</text>
<text x="47.8" y="80.5">37</text>
<text x="47.8" y="82.3">38</text>
<text x="50.1" y="79.4">PC5/ADC1_IN15</text>
<text x="50.1" y="81.2">PC6/TIM3_CH1</text>
<text x="50.1" y="82.9">PC7/TIM3_CH2</text>
<text x="92.7" y="82.9">I2C1_SDA/TIM17_CH1N/TIM4_CH2/USART1_RX/PB7</text>
<text x="92.8" y="79.4">I2C1_SMBA/SPI1_MOSI/TIM16_BKIN/TIM3_CH2/PB5</text>
<text x="93" y="81.2">I2C1_SCL/TIM16_CH1N/TIM4_CH1/USART1_TX/PB6</text>
<text x="124.2" y="78.7">57</text>
<text x="124.2" y="80.5">58</text>
<text x="124.2" y="82.3">59</text>
<text x="170.8" y="79.6">3</text>
<text x="170.8" y="81.4">4</text>
<text x="170.8" y="83.2">5</text>
<text x="174.5" y="78.5">I2</text>
<text x="174.5" y="80.3">I3</text>
<text x="174.5" y="82">I4</text>
<text x="174.5" y="83.8">I5</text>
<text x="183.9" y="83.8">O5</text>
<text x="183.9" y="82">O4</text>
<text x="183.9" y="80.3">O3</text>
<text x="183.9" y="78.5">O2</text>
<text x="188.2" y="83.2">12</text>
<text x="188.2" y="81.4">13</text>
<text x="188.2" y="79.6">14</text>
<text x="211.3" y="79.6">1</text>
<text x="211.3" y="81.4">2</text>
<text x="211.3" y="83.2">3</text>
<text x="211.9" y="78.5">STEP1</text>
<text x="47.8" y="85.9">40</text>
<text x="47.8" y="87.6">51</text>
<text x="47.8" y="89.4">52</text>
<text x="47.8" y="84.1">39</text>
<text x="50.1" y="86.5">PC9/DAC_EXTI9/TIM3_CH4</text>
<text x="50.1" y="88.3">PC10/USART3_TX</text>
<text x="50.1" y="84.7">PC8/TIM3_CH3</text>
<text x="94.1" y="86.5">DAC_EXTI9/I2C1_SDA/TIM17_CH1/TIM4_CH4/PB9</text>
<text x="97.2" y="88.3">CEC/I2C2_SCL/TIM2_CH3/USART3_TX/PB10</text>
<text x="98.5" y="84.7">CEC/I2C1_SCL/TIM16_CH1/TIM4_CH3/PB8</text>
<text x="124.2" y="89.4">30</text>
<text x="124.2" y="84.1">61</text>
<text x="124.2" y="85.9">62</text>
<text x="124.2" y="87.6">29</text>
<text x="170.8" y="85">6</text>
<text x="170.8" y="86.8">7</text>
<text x="174.5" y="85.6">I6</text>
<text x="174.5" y="87.4">I7</text>
<text x="183.9" y="87.4">O7</text>
<text x="183.9" y="85.6">O6</text>
<text x="188.2" y="86.8">10</text>
<text x="188.2" y="85">11</text>
<text x="194.8" y="87.3">D1</text>
<text x="211.3" y="85">4</text>
<text x="211.3" y="86.8">5</text>
<text x="47.8" y="91.2">53</text>
<text x="48.1" y="93">2</text>
<text x="48.1" y="94.8">3</text>
<text x="50.1" y="93.6">PC13/RTC_OUT/RTC_TAMPER</text>
<text x="50.1" y="95.4">PC14/RCC_OSC32_IN</text>
<text x="50.1" y="90">PC11/ADC1_EXTI11/USART3_RX</text>
<text x="50.1" y="91.8">PC12/USART3_CK</text>
<text x="90.6" y="95.4">SPI2_MISO/TIM15_CH1/TIM1_CH2N/USART3_RTS/PB14</text>
<text x="91.4" y="90">ADC1_EXTI11/I2C2_SDA/TIM2_CH4/USART3_RX/PB11</text>
<text x="92" y="91.8">I2C2_SMBA/SPI2_NSS/TIM1_BKIN/USART3_CK/PB12</text>
<text x="98.2" y="93.6">SPI2_SCK/TIM1_CH1N/USART3_CTS/PB13</text>
<text x="124.2" y="91.2">33</text>
<text x="124.2" y="93">34</text>
<text x="124.2" y="94.8">35</text>
<text x="182.7" y="90.9">COM</text>
<text x="188.6" y="90.3">9</text>
<text x="48.1" y="96.5">4</text>
<text x="50.1" y="97.2">PC15/ADC1_EXTI15/RCC_OSC32_OUT</text>
<text x="82.6" y="97.2">ADC1_EXTI15/SPI2_MOSI/TIM15_CH1N/TIM15_CH2/TIM1_CH3N/PB15</text>
<text x="83.6" y="101.3" transform="rotate(-90 83.6 101.3)">VSS</text>
<text x="85.3" y="101.3" transform="rotate(-90 85.3 101.3)">VSS</text>
<text x="87.1" y="101.3" transform="rotate(-90 87.1 101.3)">VSS</text>
<text x="88.9" y="101.3" transform="rotate(-90 88.9 101.3)">VSS</text>
<text x="90.7" y="101.3" transform="rotate(-90 90.7 101.3)">VSSA</text>
<text x="124.2" y="96.5">36</text>
<text x="82.9" y="103.6" transform="rotate(-90 82.9 103.6)">18</text>
<text x="84.7" y="103.6" transform="rotate(-90 84.7 103.6)">31</text>
<text x="86.5" y="103.6" transform="rotate(-90 86.5 103.6)">47</text>
<text x="88.3" y="103.6" transform="rotate(-90 88.3 103.6)">63</text>
<text x="90.1" y="103.6" transform="rotate(-90 90.1 103.6)">12</text>
<text x="94.1" y="107.3">LST1</text>
<text x="94.9" y="105.7">L2</text>
<text x="199.2" y="106">R1</text>
<text x="199.4" y="107.6">1k</text>
<text x="170.8" y="109">1</text>
<text x="170.8" y="110.8">2</text>
<text x="170.8" y="112.5">3</text>
<text x="174.5" y="109.6">I1</text>
<text x="174.5" y="111.4">I2</text>
<text x="174.5" y="113.2">I3</text>
<text x="183.9" y="113.2">O3</text>
<text x="183.9" y="111.4">O2</text>
<text x="183.9" y="109.6">O1</text>
<text x="188.2" y="112.5">14</text>
<text x="188.2" y="110.8">15</text>
<text x="188.2" y="109">16</text>
<text x="211.3" y="112.5">1</text>
<text x="211.9" y="111.4">STEP2</text>
<text x="170.8" y="114.3">4</text>
<text x="170.8" y="116.1">5</text>
<text x="170.8" y="117.9">6</text>
<text x="170.8" y="119.6">7</text>
<text x="174.5" y="114.9">I4</text>
<text x="174.5" y="116.7">I5</text>
<text x="174.5" y="118.5">I6</text>
<text x="183.9" y="118.5">O6</text>
<text x="183.9" y="116.7">O5</text>
<text x="183.9" y="114.9">O4</text>
<text x="188.2" y="119.6">10</text>
<text x="188.2" y="117.9">11</text>
<text x="188.2" y="116.1">12</text>
<text x="188.2" y="114.3">13</text>
<text x="211.3" y="114.3">2</text>
<text x="211.3" y="116.1">3</text>
<text x="211.3" y="117.9">4</text>
<text x="211.3" y="119.6">5</text>
<text x="174.5" y="120.3">I7</text>
<text x="182.7" y="123.8">COM</text>
<text x="183.9" y="120.3">O7</text>
<text x="188.6" y="123.2">9</text>
<text x="195.7" y="120.2">D2</text>
<text x="39.4" y="135.6" transform="rotate(-90 39.4 135.6)">RST5</text>
<text x="40.8" y="135.3" transform="rotate(-90 40.8 135.3)">4.7k</text>
<text x="42.1" y="135.6" transform="rotate(-90 42.1 135.6)">RST2</text>
<text x="43.5" y="135.3" transform="rotate(-90 43.5 135.3)">4.7k</text>
<text x="161" y="137.6">SRV_SIG1</text>
<text x="169.5" y="137.7">SRV_PWR1</text>
<text x="212.6" y="137.6">US1</text>
<text x="161" y="139.2">1</text>
<text x="161" y="141">2</text>
<text x="161" y="142.8">3</text>
<text x="169.5" y="139.2">1</text>
<text x="169.5" y="141">3</text>
<text x="169.5" y="142.8">5</text>
<text x="175.7" y="139.2">2</text>
<text x="175.7" y="141">4</text>
<text x="175.7" y="142.8">6</text>
<text x="201.9" y="139.3">R2</text>
<text x="202" y="140.9">1k</text>
<text x="211.3" y="138.8">1</text>
<text x="211.3" y="140.5">2</text>
<text x="211.3" y="142.3">3</text>
<text x="79.3" y="149.7">L1</text>
<text x="120.3" y="147.6" transform="rotate(-90 120.3 147.6)">RST6</text>
<text x="121.7" y="147.1" transform="rotate(-90 121.7 147.1)">10k</text>
<text x="161" y="144.5">4</text>
<text x="169.5" y="144.5">7</text>
<text x="175.7" y="144.5">8</text>
<text x="211.3" y="144.1">4</text>
<text x="216.1" y="145.5" transform="rotate(-90 216.1 145.5)">CONN_01X04</text>
<text x="24.6" y="154.1">CHB2</text>
<text x="29.9" y="154.1">CHB1</text>
<text x="36.1" y="155">CS2</text>
<text x="41.6" y="155">C401</text>
<text x="47.8" y="155">C404</text>
<text x="54.1" y="155">C405</text>
<text x="60.3" y="155">C406</text>
<text x="66.5" y="155">C407</text>
<text x="78.5" y="151.3">LST2</text>
<text x="91.4" y="155">C410</text>
<text x="97.6" y="155">C411</text>
<text x="24.7" y="157.6">0.1uF</text>
<text x="30" y="157.6">0.1uF</text>
<text x="36.3" y="158.5">0.1uF</text>
<text x="41.6" y="158.5">0.1uF</text>
<text x="47.8" y="158.5">0.1uF</text>
<text x="54.1" y="158.5">0.1uF</text>
<text x="60.2" y="158.5">1uF</text>
<text x="66.5" y="158.5">4.7uF</text>
<text x="91.4" y="158.5">0.1uF</text>
<text x="97.5" y="158.5">1uF</text>
<text x="111.4" y="157" transform="rotate(-90 111.4 157)">RST3</text>
<text x="112.9" y="156.4" transform="rotate(-90 112.9 156.4)">10k</text>
<text x="120.3" y="157" transform="rotate(-90 120.3 157)">RST4</text>
<text x="121.7" y="156.4" transform="rotate(-90 121.7 156.4)">10k</text>
<text x="21.8" y="164.3">+5V</text>
<text x="25.4" y="170.3">1</text>
<text x="25.4" y="172.1">2</text>
<text x="25.4" y="173.9">3</text>
<text x="26.4" y="169.2">SEN1</text>
<text x="37" y="170.3">1</text>
<text x="37" y="172.1">2</text>
<text x="37" y="173.9">3</text>
<text x="37.9" y="169.2">SEN2</text>
<text x="47.7" y="170.3">1</text>
<text x="47.7" y="172.1">2</text>
<text x="47.7" y="173.9">3</text>
<text x="48.6" y="169.2">SEN3</text>
<text x="59.2" y="170.3">1</text>
<text x="59.2" y="172.1">2</text>
<text x="59.2" y="173.9">3</text>
<text x="60.2" y="169.2">SEN4</text>
<text x="69.9" y="170.3">1</text>
<text x="69.9" y="172.1">2</text>
<text x="69.9" y="173.9">3</text>
<text x="70.8" y="169.2">SEN5</text>
<text x="81.5" y="170.3">1</text>
<text x="81.5" y="172.1">2</text>
<text x="81.5" y="173.9">3</text>
<text x="82.4" y="169.2">SEN6</text>
<text x="92.1" y="170.3">1</text>
<text x="92.1" y="172.1">2</text>
<text x="92.1" y="173.9">3</text>
<text x="93.1" y="169.2">SEN7</text>
<text x="103.7" y="170.3">1</text>
<text x="103.7" y="172.1">2</text>
<text x="103.7" y="173.9">3</text>
<text x="104.6" y="169.2">SEN8</text>
</g>
<text font-size="1" x="165.8" y="35.3">LT1117CST-3.3</text>
<g font-size=".7">
<text x="83.7" y="26.1">+3.3VP</text>
<text x="185.9" y="27.4">+3.3VP</text>
<text x="196.6" y="29.2">+3.3VP</text>
<text x="168.1" y="51.8">+3.3VP</text>
<text x="41.9" y="126.5">+3.3VP</text>
<text x="27.7" y="147.9">+3.3VP</text>
<text x="55.2" y="148.8">+3.3VP</text>
<text x="72.1" y="148.8">+3.3VP</text>
<text x="120.1" y="160.8">+3.3VP</text>
</g>
<g font-size=".6">
<text x="164.3" y="33">1</text>
<text x="164.3" y="31.2">3</text>
<text x="166.5" y="33.4">GND</text>
<text x="166.5" y="31.6">IN</text>
<text x="169.6" y="33.4">OUTT</text>
<text x="170" y="31.6">OUT</text>
<text x="173.2" y="31.2">2</text>
<text x="173.2" y="33">4</text>
<text x="190.1" y="64">GND_CASE</text>
<text x="195.2" y="63.7">13</text>
</g>
</svg>
